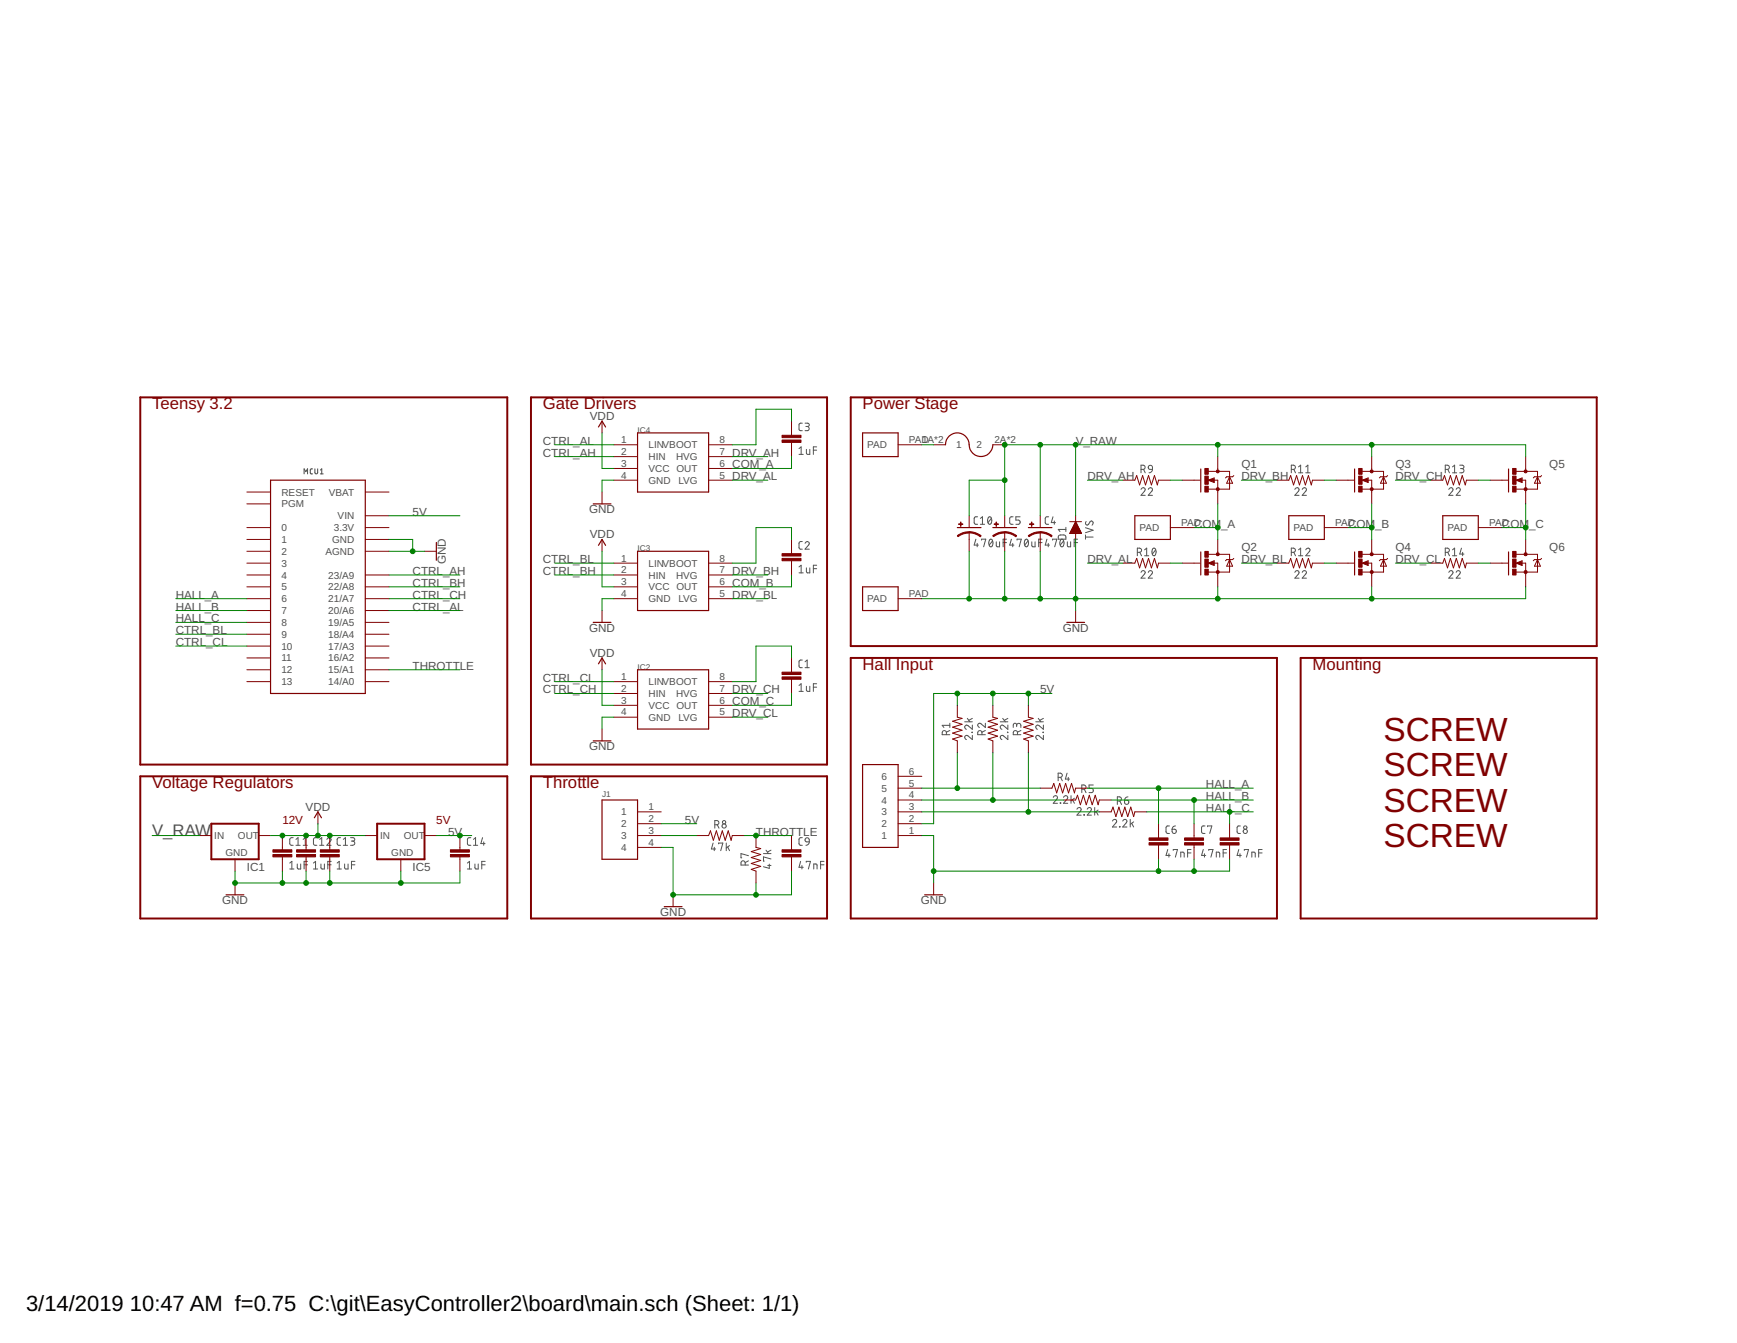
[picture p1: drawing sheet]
<svg xmlns="http://www.w3.org/2000/svg" width="279mm" height="216mm" viewBox="0 0 279 216" stroke-linecap="round" stroke-linejoin="round" font-family="sans-serif">
<g fill="none" stroke="#505050" stroke-width=".16">
<path d="M128.5 72.1l.4-.3v1.2M128.5 73h.7M129.1 68l-.4 .1-.2 .2 .1 .9h.5M129.5 68l.5 .1 .2 .1-.2 .3-.4 .1M129.7 72.2v.7l.2 .1h.4v-.8M129.8 68.6l.4 .2a.33 .33 0 0 1-.4 .4h-.3M130.8 72.4h.6M131.4 71.8h-.6v1.2M183.5 78.7a.33 .33 0 0 1 .5-.3 .33 .33 0 0 1 .1 .6l-.6 .6h.7M183.5 75.5h.4a.34 .34 0 0 0 .3-.4 .34 .34 0 0 0-.3-.3h-.4v1.2M183.9 75.5l.3 .5M184.7 78.7a.33 .33 0 0 1 .5-.3 .33 .33 0 0 1 .1 .6l-.6 .6h.7"/>
<path d="M184.7 75l.3-.2a.34 .34 0 0 1 .4 .3v.4l-.5-.1-.2-.1zM185.4 75.5l-.1 .3-.5 .2M207.7 75.5h.3a.34 .34 0 0 0 .4-.4 .34 .34 0 0 0-.4-.3h-.3v1.2M208.1 75.5l.3 .5M208.3 78.7a.34 .34 0 0 1 .5-.3 .34 .34 0 0 1 .1 .6l-.6 .6h.7M208.9 75.1l.3-.3v1.2M208.9 76h.6M209.5 78.7a.33 .33 0 0 1 .4-.3 .33 .33 0 0 1 .1 .6l-.5 .6h.6M210 76h.7M210 75.1l.4-.3v1.2M232.5 75.5h.3a.34 .34 0 0 0 .3-.4 .34 .34 0 0 0-.3-.3h-.3v1.2M232.9 75.5l.3 .5"/>
<path d="M233 78.7a.33 .33 0 0 1 .5-.3 .33 .33 0 0 1 .1 .6l-.6 .6h.7M233.6 76h.7M233.6 75.1l.4-.3v1.2M234.2 78.7a.33 .33 0 0 1 .5-.3 .33 .33 0 0 1 .1 .6l-.6 .6h.7M234.8 74.8h.4l.3 .2-.2 .3h-.4M235.1 75.3a.34 .34 0 0 1 .4 .4 .34 .34 0 0 1-.4 .3h-.3M128.5 91.1l.4-.2v1.2M128.5 92.1h.7M129.1 87.1h-.4l-.2 .2 .1 .9 .5 .1M129.5 87.3a.33 .33 0 0 1 .5-.2 .33 .33 0 0 1 .1 .5l-.6 .7h.7M129.7 91.3v.6l.2 .2h.4v-.8M130.8 91.4h.6"/>
<path d="M131.4 90.9h-.6v1.2M157 86.7l-.3 .9h.7M157.2 87.4v.5M157.2 83.1h-.4l-.1 .2v.8l.2 .2h.3M157.7 84.3h.7M157.7 83.3l.3-.2v1.2M157.9 86.8v-.1h.7l-.4 1.2M159 83.1h.2a.71 .71 0 0 1 0 1.2 .76 .76 0 0 1-.2-1.2zM159.2 86.8l.2-.1a.73 .73 0 0 1 0 1.2 .76 .76 0 0 1-.2-1.1zM159.5 83.3l-.6 .7M159.7 87l-.6 .6M160.3 87.1v.7l.1 .1h.4v-.8"/>
<path d="M161.4 87.2h.5M161.9 86.7h-.5v1.2M162.7 86.7l-.3 .9h.7M162.9 87.4v.5M163 83.1h-.4l-.2 .2v.8l.2 .2h.4M163.6 86.8v-.1h.7l-.4 1.2M164.1 83.1h-.7v.5h.4a.34 .34 0 0 1 .3 .3 .34 .34 0 0 1-.3 .4h-.4M164.9 86.8l.2-.1a.73 .73 0 0 1 0 1.2 .76 .76 0 0 1-.2-1.1zM165.4 87l-.6 .6M166 87.1v.7l.2 .1h.3v-.8M167.1 87.2h.5M167.6 86.7h-.5v1.2"/>
<path d="M168.4 86.7l-.3 .9h.7M168.6 87.4v.5M168.7 83.1h-.4l-.2 .2v.8l.2 .2h.4M169.3 86.8v-.1h.7l-.3 1.2M169.4 83.1l-.3 .9h.7M169.6 83.8v.5M170.3 86.1l.9-.1 .2 .2v.5h-1.2zM170.6 86.8l.2-.1a.73 .73 0 0 1 0 1.2 .76 .76 0 0 1-.2-1.1zM171.1 87l-.6 .6M171.4 84.8v.6M171.4 85.1h-1.2l.3 .3M171.7 87.1v.7l.2 .1h.3v-.8"/>
<path d="M172.8 87.2h.5M173.3 86.7h-.5v1.2M174.6 86.3h1.2M174.6 86v.7M174.6 84.8l1.2 .4-1.2 .4M174.7 83.8l-.1 .4 .3 .2 .4-.5a.3 .3 0 0 1 .5 0 .3 .3 0 0 1-.1 .4v.1M182.9 88.8h.4a.34 .34 0 0 0 .3-.3 .34 .34 0 0 0-.3-.4h-.4v1.2M183.3 88.8l.3 .5M183.5 92a.33 .33 0 0 1 .5-.3 .33 .33 0 0 1 .1 .6l-.6 .6h.7M184.1 88.4l.3-.3v1.2M184.1 89.3h.7M184.7 92a.33 .33 0 0 1 .5-.3 .33 .33 0 0 1 .1 .6l-.6 .6h.7"/>
<path d="M185.4 88.2l.2-.1a.73 .73 0 0 1 0 1.2 .78 .78 0 0 1-.2-1.1zM185.9 88.4l-.5 .7M207.7 88.8h.3a.34 .34 0 0 0 .4-.3 .34 .34 0 0 0-.4-.4h-.3v1.2M208.1 88.8l.3 .5M208.3 92a.34 .34 0 0 1 .4-.3 .34 .34 0 0 1 .2 .6l-.6 .6h.7M208.9 89.3h.6M208.9 88.4l.3-.3v1.2M209.5 92a.33 .33 0 0 1 .4-.3 .33 .33 0 0 1 .1 .6l-.5 .6h.6M210 88.4a.33 .33 0 0 1 .5-.3 .33 .33 0 0 1 .1 .6l-.6 .6h.7M232.5 88.8h.3a.34 .34 0 0 0 .3-.3 .34 .34 0 0 0-.3-.4h-.3v1.2M232.9 88.8l.3 .5M233 92a.33 .33 0 0 1 .5-.3 .33 .33 0 0 1 .1 .6l-.6 .6h.7"/>
<path d="M233.6 89.3h.7M233.6 88.4l.4-.3v1.2M234.2 92a.33 .33 0 0 1 .5-.3 .33 .33 0 0 1 .1 .6l-.6 .6h.7M235.1 88.1l-.3 1h.7M235.3 88.8v.5M128.5 110.2l.4-.3v1.2M128.5 111.1h.7M129.1 106.1l-.4 .1-.2 .2 .1 .9h.5M129.5 107.3h.7M129.5 106.4l.3-.3v1.2M129.7 110.3v.6l.2 .2h.4v-.8M130.8 110.5h.6"/>
<path d="M131.4 109.9h-.6v1.2M152.2 118.1v-.3a.34 .34 0 0 0-.3-.4 .34 .34 0 0 0-.3 .4v.3h1.2M152.8 117.4l-.6 .3M152.8 116.6h-1.2l.2 .3M152.8 116.3v.6M155.2 116h1.2M155.6 115.5l.4 .5M156.3 117.7l.1 .1zM156.4 118.2v.7l-.7-.6a.33 .33 0 0 0-.5 .1 .33 .33 0 0 0 .2 .5M156.4 116.6v.6l-.7-.5a.33 .33 0 0 0-.5 .1 .33 .33 0 0 0 .2 .4M156.4 115.5l-.6 .3M157.9 118.1v-.3a.34 .34 0 0 0-.3-.4 .34 .34 0 0 0-.3 .4v.3h1.2"/>
<path d="M158.5 116.3v.6l-.7-.5a.33 .33 0 0 0-.5 .1 .33 .33 0 0 0 .2 .4M158.5 117.4l-.6 .3M160.9 116h1.2M161.3 115.5l.4 .5M162.1 117.7v.1zM162.1 118.2v.7l-.7-.6a.33 .33 0 0 0-.5 .1 .33 .33 0 0 0 .3 .5M162.1 116.6v.6l-.7-.5a.33 .33 0 0 0-.5 .1 .33 .33 0 0 0 .3 .4M162.1 115.5l-.6 .3M163.5 116.6a.34 .34 0 0 1 .4-.3 .34 .34 0 0 1 .3 .3v.3M163.5 116.8v-.4l-.3-.1-.2 .2v.4M163.7 118.1v-.3a.34 .34 0 0 0-.4-.4 .34 .34 0 0 0-.3 .4v.3h1.2M164.2 117.4l-.5 .3"/>
<path d="M166.6 116h1.2M167 115.5l.4 .5M167.8 117.7v.1zM167.8 118.2v.7l-.6-.6a.34 .34 0 0 0-.6 .1 .34 .34 0 0 0 .3 .5M167.8 116.6v.6l-.6-.5a.33 .33 0 0 0-.6 .1 .33 .33 0 0 0 .3 .4M167.8 115.5l-.5 .3M46.6 138.7l.3-.2v1.2M46.6 139.7h.7M47.2 134.7h-.4l-.2 .2v.8l.2 .2h.4M47.6 135.9h.7M47.6 134.9l.3-.2v1.2M47.8 138.9v.7l.2 .1h.4v-.8"/>
<path d="M48.8 135.9h.6M48.8 134.9l.3-.2v1.2M48.9 139h.6M49.5 138.5h-.6v1.2M50.4 139.7h.7M50.4 138.7l.4-.2v1.2M51 134.7h-.4l-.2 .2v.8l.2 .2h.4M51.4 135.9h.7M51.4 134.9l.4-.2v1.2M51.6 138.9v.7l.2 .1h.4v-.8M52.6 134.9a.33 .33 0 0 1 .4-.2 .33 .33 0 0 1 .1 .5l-.5 .7h.7M52.7 139h.6"/>
<path d="M53.3 138.5h-.6v1.2M54.2 139.7h.7M54.2 138.7l.4-.2v1.2M54.8 134.7h-.4l-.2 .2 .1 .8 .1 .2h.4M55.2 135.9h.7M55.2 134.9l.4-.2v1.2M55.4 138.9l.1 .7 .1 .1h.4v-.8M56.4 134.7h.4l.3 .2-.2 .3h-.4M56.5 139h.6M56.7 135.2a.34 .34 0 0 1 .4 .4 .34 .34 0 0 1-.4 .3h-.3M57.1 138.5h-.6v1.2M75.2 139.7h.7"/>
<path d="M75.2 138.7l.3-.2v1.2M75.7 134.7h-.4l-.1 .2v.8l.2 .2h.3M76.2 135.9h.6M76.2 134.9l.3-.2v1.2M76.4 138.9v.7l.2 .1h.3v-.8M77.5 139h.5M77.6 134.7l-.3 .9h.7M77.8 135.3v.6M78 138.5h-.5v1.2M114.7 135.5l-.3 1h.7M114.9 136.2v.6M115 132.6h.3a.34 .34 0 0 0 .3-.4 .34 .34 0 0 0-.3-.3h-.3v1.2"/>
<path d="M115.4 132.6l.3 .5M115.6 135.7v-.2h.7l-.4 1.3M116.8 135.5v1.3M117.1 136.2l.2 .6M117.3 135.9l-.5 .4M119.9 139.1v-.4a.34 .34 0 0 0-.4-.3 .34 .34 0 0 0-.3 .3v.4h1.2M120.4 137.6l-1.2-.4v.7h.1M120.4 138.4l-.5 .3M122.8 137.2h1.2M123.2 136.7l.4 .5M123.5 139.1h.5M123.7 138.9v.7l-.9-.3"/>
<path d="M124 138.1l-1.2-.3v.6h.1M124 136.7l-.6 .3M128.8 138.5l-.3 .9h.7M129 139.1v.6M129.1 134.7h-.4l-.2 .2 .1 .9 .5 .1M129.6 134.7a.34 .34 0 0 1 .6 .3v.3h-.5l-.2-.2zM129.7 138.6v-.1h.7l-.4 1.2M130.2 135.3l-.1 .4-.5 .2M130.9 139.7v-.8l.5 .1v.7M132 139h.5M132.5 138.5h-.5v1.2M169.4 128.2a.33 .33 0 0 1 .5-.3 .33 .33 0 0 1 .1 .6l-.6 .6h.7"/>
<path d="M170.2 125l.5-.1a.34 .34 0 0 0 .2-.3 .34 .34 0 0 0-.4-.3h-.3v1.2M170.5 129.1h.1zM170.6 125l.3 .5M171.1 128.2a.33 .33 0 0 1 .4-.3 .33 .33 0 0 1 .1 .6l-.5 .6h.6M171.6 124.3l-.2 .9h.6M171.8 125v.5M172.3 127.9v1.2M172.5 128.6l.3 .5M172.8 128.3l-.5 .4M173.2 130.1a.33 .33 0 0 1 .5-.3 .33 .33 0 0 1 .1 .6l-.6 .6h.7M174 126.9h.5a.34 .34 0 0 0 .2-.4 .34 .34 0 0 0-.4-.3h-.3v1.2M174.3 131h.1z"/>
<path d="M174.4 126.9l.3 .5M174.9 130.1a.33 .33 0 0 1 .5-.3 .33 .33 0 0 1 .1 .6l-.6 .6h.7M175.9 126.2h-.7v.5h.4a.34 .34 0 0 1 .3 .4 .34 .34 0 0 1-.3 .3h-.4M176.1 129.8v1.2M176.3 130.5l.3 .5M176.6 130.2l-.5 .4M178.9 132a.33 .33 0 0 1 .5-.3 .33 .33 0 0 1 .1 .6l-.6 .6h.7M179.7 128.8h.4a.34 .34 0 0 0 .3-.4 .34 .34 0 0 0-.3-.3h-.4v1.2M180.1 132.9h.1M180.1 128.8l.3 .5M180.6 132a.33 .33 0 0 1 .5-.3 .33 .33 0 0 1 .1 .6l-.6 .6h.7M180.9 128.7h.4a.34 .34 0 0 1 .3 .3 .34 .34 0 0 1-.4 .3 .34 .34 0 0 1-.3-.3z"/>
<path d="M181.4 128.1l-.3 .1-.2 .5M181.8 131.7v1.2M182 132.4l.4 .5M182.4 132.1l-.6 .4M187.8 136.6l-.2 .9h.6M188 137.2v.6M188.1 132.8h-.4l-.1 .2v.8l.1 .2h.4M188.5 133.3h.4a.34 .34 0 0 1 .3 .4 .34 .34 0 0 1-.3 .3 .34 .34 0 0 1-.4-.4zM188.7 136.7v-.1h.7l-.3 1.2M189.1 132.8l-.3 .1-.3 .4M189.9 137.8v-.8l.5 .1 .1 .7M191 137.1h.6"/>
<path d="M191.6 136.6h-.6v1.2M193.5 136.6l-.2 .9h.7M193.7 137.2v.6M193.8 132.8h-.4l-.1 .2v.8l.1 .2h.4M194.2 132.9v-.1h.7l-.3 1.2M194.4 136.7v-.1h.7l-.3 1.2M195.6 137.8v-.8l.6 .1v.7M196.7 137.1h.6M197.3 136.6h-.6v1.2M199.3 136.6l-.3 .9h.7M199.5 137.2v.6M199.5 132.8h-.4l-.1 .2v.8l.2 .2h.3"/>
<path d="M200.2 136.7v-.1h.6l-.3 1.2M201.4 137.8v-.8l.5 .1v.7M202.5 137.1h.5M203 136.6h-.5v1.2"/>
<circle cx="116.5" cy="132.2" r=".27"/>
<circle cx="116.5" cy="132.8" r=".34"/>
<circle cx="200.3" cy="133.7" r=".34"/>
<circle cx="200.3" cy="133" r=".27"/>
</g>
<path d="M48.9 76.2v-.8l.3 .4 .3-.4v.8M50.3 75.4h-.3l-.1 .2v.5l.4 .1M50.7 75.4v.5a.22 .22 0 0 0 .2 .3 .22 .22 0 0 0 .2-.3v-.5M51.5 76.2h.5M51.5 75.6l.3-.2v.8" fill="none" stroke="#505050" stroke-width=".17"/>
<path d="M22.6 63.9h59v59h-59zM85.4 63.9h47.6v59h-47.6zM136.8 63.9h120v40h-120zM136.8 105.8h68.6v41.9h-68.6zM209.2 105.8h47.6v41.9h-47.6zM22.6 124.8h59v22.9h-59zM34 132.4h7.6v5.7h-7.6zM60.7 132.4h7.6v5.7h-7.6zM85.4 124.8h47.6v22.9h-47.6z" fill="none" stroke="#800000" stroke-width=".32"/>
<g fill="none" stroke="#800000" stroke-width=".16">
<path d="M39.7 79.1h3.8M58.8 79.1h3.8M96.8 67.7v1.9M96.8 79.1v1.9M98.7 71.5h3.9M98.7 73.4h3.9M98.7 75.3h3.9M98.7 77.2h3.9M114 71.5h3.8M114 73.4h3.8M114 75.3h3.8M114 77.2h3.8"/>
<path d="M127.3 67.7v2.3M127.3 71.1v2.3M144.5 71.5h3.8M150.2 71.5h1.9M159.7 71.5h1.9M180.6 77.2h1.9l.3-.7 .5 1.5 .5-1.5 .5 1.5 .4-1.5 .5 1.5 .5-1.5 .5 1.5 .2-.8h1.9M190.2 77.2h2.8M194.4 77.2l.9-.4v.8zM194.4 75.8h3.4v2.8h-3.4M195.2 77.2h.7v3.8M195.9 73.4v2.4M197.8 76.6l.5 1.1h-1z"/>
<path d="M198.5 76.5l-.2 .1h-1l-.2 .2M205.4 77.2h1.9l.3-.7 .5 1.5 .5-1.5 .4 1.5 .5-1.5 .5 1.5 .5-1.5 .4 1.5 .2-.8h1.9M214.9 77.2h2.9M219.1 77.2l1-.4v.8zM219.1 75.8h3.4v2.8h-3.4M220 77.2h.6v3.8M220.6 73.4v2.4M222.5 76.6l.5 1.1h-.9zM223.2 76.5l-.2 .1h-.9l-.2 .2M230.2 77.2h1.9l.2-.7 .5 1.5 .5-1.5 .5 1.5 .5-1.5 .4 1.5 .5-1.5 .5 1.5 .2-.8h1.9M239.7 77.2h2.8M243.9 77.2l.9-.4v.8z"/>
<path d="M243.9 75.8h3.4v2.8h-3.4M244.7 77.2h.7v3.8M245.4 73.4v2.4M247.3 76.6l.5 1.1h-1zM248 76.5l-.2 .1h-1l-.2 .2M39.7 90.5h3.8M39.7 92.4h3.8M39.7 94.3h3.8M39.7 96.2h3.8M39.7 84.8h3.8M39.7 98.1h3.8M39.7 88.6h3.8"/>
<path d="M39.7 86.7h3.8M39.7 81h3.8M58.8 92.4h3.8M58.8 94.3h3.8M58.8 96.2h3.8M58.8 84.8h3.8M58.8 98.1h3.8M58.8 88.6h3.8M58.8 86.7h3.8M58.8 82.9h3.8M68.3 88.6h1.9M96.8 86.7v1.9"/>
<path d="M96.8 98.1v2M98.7 90.5h3.9M98.7 92.4h3.9M98.7 94.3h3.9M98.7 96.2h3.9M114 90.5h3.8M114 92.4h3.8M114 94.3h3.8M114 96.2h3.8M127.3 86.7v2.3M127.3 90.1v2.3M144.5 96.2h3.8"/>
<path d="M155.9 82.9v1.9M155.9 85.6v3M161.6 82.9v1.9M161.6 85.6v3M167.3 82.9v1.9M167.3 85.6v3M172.1 83.9h1.9M172.1 85.7h1.8M172.1 85.6h1.8M172.2 85.5h1.7M172.2 85.4h1.6M172.3 85.4h1.5"/>
<path d="M172.3 85.3h1.4M172.4 85.2h1.3M172.4 85.1h1.3M172.4 85h1.2M172.5 85h1.1M172.5 84.9h1M172.6 84.8h.9M172.6 84.7h.8M172.7 84.6h.7M172.7 84.5h.7M172.7 84.5h.6M172.8 84.4h.5"/>
<path d="M172.8 84.3h.4M172.8 84.2h.4M172.9 84.1h.3M172.9 84.1h.2M173 84h.1M173 82.9v1M173 85.8v.9M173 98.1v2M173 83.9l1 1.9h-1.9zM173 83.9h.1M180.6 90.5h1.9l.3-.7 .5 1.5 .5-1.5 .5 1.5 .4-1.5 .5 1.5 .5-1.5 .5 1.5 .2-.8h1.9M188.3 84.8h3.8"/>
<path d="M190.2 90.5h2.8M194.4 90.5l.9-.4v.8zM194.4 89.1h3.4v2.9h-3.4M195.2 90.5h.7v3.8M195.9 86.7v2.4M197.8 90l.5 1h-1zM198.5 89.8l-.2 .2h-1l-.2 .1M205.4 90.5h1.9l.3-.7 .5 1.5 .5-1.5 .4 1.5 .5-1.5 .5 1.5 .5-1.5 .4 1.5 .2-.8h1.9M213 84.8h3.8M214.9 90.5h2.9M219.1 90.5l1-.4v.8zM219.1 89.1h3.4v2.9h-3.4"/>
<path d="M220 90.5h.6v3.8M220.6 86.7v2.4M222.5 90l.5 1h-.9zM223.2 89.8l-.2 .2h-.9l-.2 .1M230.2 90.5h1.9l.2-.7 .5 1.5 .5-1.5 .5 1.5 .5-1.5 .4 1.5 .5-1.5 .5 1.5 .2-.8h1.9M237.8 84.8h3.8M239.7 90.5h2.8M243.9 90.5l.9-.4v.8zM243.9 89.1h3.4v2.9h-3.4M244.7 90.5h.7v3.8M245.4 86.7v2.4M247.3 90l.5 1h-1z"/>
<path d="M248 89.8l-.2 .2h-1l-.2 .1M39.7 109.6h3.8M39.7 107.7h3.8M39.7 105.8h3.8M39.7 103.9h3.8M39.7 102h3.8M39.7 100.1h3.8M58.8 109.6h3.8M58.8 107.7h3.8M58.8 105.8h3.8M58.8 103.9h3.8M58.8 102h3.8"/>
<path d="M58.8 100.1h3.8M96.8 105.8v1.9M96.8 117.2v1.9M98.7 109.6h3.9M98.7 111.5h3.9M98.7 113.4h3.9M98.7 115.3h3.9M114 109.6h3.8M114 111.5h3.8M114 113.4h3.8M114 115.3h3.8M127.3 105.8v2.3"/>
<path d="M127.3 109.2v2.3M154 113.4v1.9l.7 .2-1.5 .5 1.5 .4-1.5 .5 1.5 .5-1.5 .5 1.5 .4-1.5 .5 .8 .3v1.9M159.7 113.4v1.9l.8 .2-1.6 .5 1.6 .4-1.6 .5 1.6 .5-1.6 .5 1.6 .4-1.6 .5 .8 .3v1.9M165.4 113.4v1.9l.8 .2-1.5 .5 1.5 .4-1.5 .5 1.5 .5-1.5 .5 1.5 .4-1.5 .5 .7 .3v1.9M32.1 134.3h1.9M37.8 138.1v1.9M41.6 134.3h1.9M45.4 134.3v2.3M45.4 137.8v2.2M49.2 134.3v2.3M49.2 137.8v2.2M51.1 130.5v1.9"/>
<path d="M53 134.3v2.3M53 137.8v2.2M58.8 134.3h1.9M64.5 138.1v1.9M68.3 134.3h1.9M74 134.3v2.3M74 137.8v2.2M102.6 130.5h3.8M102.6 134.3h3.8M102.6 132.4h3.8M102.6 136.2h3.8M112.1 134.3h1.9l.3-.7 .4 1.5 .5-1.5 .5 1.5 .5-1.5 .4 1.5 .5-1.5 .5 1.5 .2-.8h1.9"/>
<path d="M121.6 134.3v1.9l.8 .2-1.6 .5 1.6 .5-1.6 .5 1.6 .4-1.6 .5 1.6 .5-1.6 .5 .8 .2v1.9M127.3 134.3v2.3M127.3 137.8v2.2M144.5 126.7h3.8M144.5 128.6h3.8M144.5 130.5h3.8M144.5 134.3h3.8M144.5 132.4h3.8M144.5 124.8h3.8M167.3 126.7h1.9l.3-.8 .5 1.6 .5-1.6 .4 1.6 .5-1.6 .5 1.6 .5-1.6 .4 1.6 .2-.8h1.9M171.1 128.6h1.9l.3-.8 .5 1.6 .5-1.6 .4 1.6 .5-1.6 .5 1.6 .5-1.6 .4 1.6 .2-.8h1.9M176.8 130.5h1.9l.3-.7 .5 1.5 .5-1.5 .4 1.5 .5-1.5 .5 1.5 .5-1.5 .5 1.5 .1-.8h1.9"/>
<path d="M186.4 132.4v2.3M186.4 135.8v2.3M192.1 132.4v2.3M192.1 135.8v2.3M197.8 132.4v2.3M197.8 135.8v2.3M37.8 141.9v1.9M108.3 143.8v2M150.2 141.9v1.9"/>
</g>
<g fill="none" stroke="#800000" stroke-width=".19">
<path d="M43.5 77.2h15.3v34.3h-15.3zM96.3 68.6l.5-.9 .6 .9M102.6 69.6h11.4v9.5h-11.4zM138.7 69.6h5.8v3.8h-5.8zM152.1 71.5a1.94 1.94 0 0 1 2.1-1.9 1.94 1.94 0 0 1 1.7 2.3 1.9 1.9 0 0 0 2.1 1.5 1.9 1.9 0 0 0 1.7-1.9M193.1 75.4v3.7M217.9 75.4v3.7M242.7 75.4v3.7M70.2 87.2v2.9M95.4 81h2.9M96.3 87.7l.5-1 .6 1M102.6 88.6h11.4v9.5h-11.4z"/>
<path d="M138.7 94.3h5.8v3.8h-5.8zM154 84.8h3.8M159.7 84.8h3.8M165.4 84.8h3.8M182.5 82.9h5.8v3.8h-5.8zM193.1 88.7v3.7M207.3 82.9h5.7v3.8h-5.7zM217.9 88.7v3.7M232.1 82.9h5.7v3.8h-5.7zM242.7 88.7v3.7M95.4 119.1h2.9M95.4 100.1h2.9"/>
<path d="M96.3 106.7l.5-.9 .6 .9M102.6 107.7h11.4v9.5h-11.4zM171.6 100.1h2.9M50.6 131.5l.5-1 .6 1M96.8 128.6h5.8v9.5h-5.8zM138.7 122.9h5.8v13.3h-5.8zM36.4 143.8h2.8M106.8 145.8h2.9M148.7 143.8h2.9"/>
</g>
<g fill="#800000" stroke="#800000" stroke-width=".16">
<path d="M125.8 108.8h3v.4h-3z"/>
<path d="M125.8 108.1h3v.3h-3z"/>
<path d="M125.8 89.8h3v.3h-3z"/>
<path d="M125.8 89h3v.4h-3z"/>
<path d="M125.8 70.7h3v.4h-3z"/>
<path d="M125.8 70h3v.4h-3z"/>
<path d="M193.8 78.2h.6v.9h-.6z"/>
<path d="M193.8 75.3h.6v.9h-.6z"/>
<path d="M193.8 76.5h.6v1.4h-.6z"/>
<path d="M193.8 91.5h.6v.9h-.6z"/>
<path d="M193.8 88.6h.6v1h-.6z"/>
<path d="M193.8 89.9h.6v1.3h-.6z"/>
<path d="M218.5 78.2h.6v.9h-.6z"/>
<path d="M218.5 75.3h.6v.9h-.6z"/>
<path d="M218.5 76.5h.6v1.4h-.6z"/>
<path d="M218.5 91.5h.6v.9h-.6z"/>
<path d="M218.5 88.6h.6v1h-.6z"/>
<path d="M218.5 89.9h.6v1.3h-.6z"/>
<path d="M243.3 78.2h.6v.9h-.6z"/>
<path d="M243.3 75.3h.6v.9h-.6z"/>
<path d="M243.3 76.5h.6v1.4h-.6z"/>
<path d="M243.3 91.5h.6v.9h-.6z"/>
<path d="M243.3 88.6h.6v1h-.6z"/>
<path d="M243.3 89.9h.6v1.3h-.6z"/>
<path d="M165.6 84.2h.7v.1h-.7z"/>
<path d="M165.9 83.9h.1v.7h-.1z"/>
<path d="M159.9 84.2h.7v.1h-.7z"/>
<path d="M160.2 83.9h.1v.7h-.1z"/>
<path d="M184.8 135.5h3.1v.3h-3.1z"/>
<path d="M184.8 134.7h3.1v.4h-3.1z"/>
<path d="M190.5 135.5h3.1v.3h-3.1z"/>
<path d="M190.5 134.7h3.1v.4h-3.1z"/>
<path d="M196.3 135.5h3v.3h-3z"/>
<path d="M196.3 134.7h3v.4h-3z"/>
<path d="M125.8 137.4h3v.4h-3z"/>
<path d="M125.8 136.6h3v.4h-3z"/>
<path d="M154.2 84.2h.7v.1h-.7z"/>
<path d="M154.5 83.9h.1v.7h-.1z"/>
<path d="M43.9 137.4h3v.4h-3z"/>
<path d="M43.9 136.6h3v.4h-3z"/>
<path d="M47.7 137.4h3.1v.4h-3.1z"/>
<path d="M47.7 136.6h3.1v.4h-3.1z"/>
<path d="M51.5 137.4h3.1v.4h-3.1z"/>
<path d="M51.5 136.6h3.1v.4h-3.1z"/>
<path d="M72.5 137.4h3v.4h-3z"/>
<path d="M72.5 136.6h3v.4h-3z"/>
</g>
<g fill="#800000" stroke="#800000" stroke-width=".16">
<path d="M195.7 91.8h.3l.1 .2-.1 .1h-.3z" fill-rule="evenodd"/>
<path d="M195.7 88.9h.3l.1 .2-.1 .2h-.3z" fill-rule="evenodd"/>
<path d="M220.5 91.8h.3l.1 .2-.1 .1h-.3l-.1-.1z" fill-rule="evenodd"/>
<path d="M220.5 88.9h.3l.1 .2-.1 .2h-.3l-.1-.2z" fill-rule="evenodd"/>
<path d="M245.2 78.5l.2-.1 .2 .1v.3l-.2 .1-.2-.1z" fill-rule="evenodd"/>
<path d="M245.2 75.6l.2-.1 .2 .1v.3l-.2 .1-.2-.1z" fill-rule="evenodd"/>
<path d="M245.2 91.8h.4v.3h-.4z" fill-rule="evenodd"/>
<path d="M245.2 88.9h.4v.4h-.4z" fill-rule="evenodd"/>
<path d="M167.3 85.5h.6l.8 .3 .5 .3-.1 .2a2.97 2.97 0 0 0-1.8-.6z" fill-rule="evenodd"/>
<path d="M165.4 86.1l1.3-.6h.6v.2a2.93 2.93 0 0 0-1.8 .6z" fill-rule="evenodd"/>
<path d="M161.6 85.5h.6l.8 .3 .5 .3-.1 .2a2.97 2.97 0 0 0-1.8-.6z" fill-rule="evenodd"/>
<path d="M159.7 86.1l1.3-.6h.6v.2a2.93 2.93 0 0 0-1.8 .6z" fill-rule="evenodd"/>
<path d="M155.9 85.5h.6l.8 .3 .5 .3-.1 .2a2.97 2.97 0 0 0-1.8-.6z" fill-rule="evenodd"/>
<path d="M154 86.1l1.3-.6h.6v.2a2.93 2.93 0 0 0-1.8 .6z" fill-rule="evenodd"/>
<circle cx="195.9" cy="78.6" r=".24"/>
<circle cx="195.9" cy="75.8" r=".24"/>
<circle cx="220.6" cy="78.6" r=".25"/>
<circle cx="220.6" cy="75.8" r=".25"/>
</g>
<path d="M195.2 77l-.7 .2 .7 .2v-.2h-.2M220 77l-.7 .2 .7 .2v-.2h-.2M244.7 77l-.6 .2 .6 .2v-.2h-.2M195.2 90.3l-.7 .2 .7 .2v-.2h-.2M220 90.3l-.7 .2 .7 .2v-.2h-.2M244.7 90.3l-.6 .2 .6 .2v-.2h-.2" fill="none" stroke="#800000" stroke-width=".23"/>
<g fill="none" stroke="#008000" stroke-width=".16">
<path d="M89.2 73.4h9.5M89.2 71.5h9.5M96.8 69.6v5.7h1.9M98.7 77.2h-1.9v1.9M117.8 73.4h5.7M117.8 77.2h5.7M127.3 67.7v-1.9h-5.7v5.7h-3.8M127.3 73.4v1.9h-9.5M148.3 71.5h1.9M161.6 77.2h-5.7v5.7M167.3 71.5v11.4M173 71.5v11.4"/>
<path d="M174.9 77.2h5.7M188.3 77.2h1.9M195.9 71.5v1.9M199.7 77.2h5.7M213 77.2h1.9M220.6 71.5v1.9M224.5 77.2h5.7M237.8 77.2h1.9M245.4 73.4v-1.9h-83.8v11.4M28.3 96.2h11.4M28.3 98.1h11.4M62.6 92.4h11.4"/>
<path d="M62.6 94.3h11.4M62.6 96.2h11.4M62.6 98.1h11.4M62.6 86.7h3.8v1.9M62.6 88.6h5.7M62.6 82.9h11.4M89.2 92.4h9.5M89.2 90.5h9.5M96.8 88.6v5.7h1.9M98.7 96.2h-1.9v1.9M117.8 92.4h5.7M117.8 96.2h5.7"/>
<path d="M127.3 92.4v1.9h-9.5M127.3 86.7v-1.9h-5.7v5.7h-3.8M155.9 88.6v7.6M161.6 88.6v7.6M167.3 88.6v7.6M173 86.7v11.4M174.9 90.5h5.7M188.3 90.5h1.9M192.1 84.8h3.8M195.9 81v5.7M195.9 94.3v1.9M199.7 90.5h5.7"/>
<path d="M213 90.5h1.9M216.8 84.8h3.8M220.6 81v5.7M220.6 94.3v1.9M224.5 90.5h5.7M237.8 90.5h1.9M241.6 84.8h3.8M245.4 94.3v1.9h-97.1M245.4 81v5.7M28.3 103.9h11.4M28.3 102h11.4M28.3 100.1h11.4"/>
<path d="M62.6 107.7h11.4M89.2 111.5h9.5M89.2 109.6h9.5M96.8 107.7v5.7h1.9M98.7 115.3h-1.9v1.9M117.8 111.5h5.7M117.8 115.3h5.7M127.3 105.8v-1.9h-5.7v5.7h-3.8M127.3 111.5v1.9h-9.5M154 111.5v1.9M159.7 111.5v1.9M165.4 111.5v1.9"/>
<path d="M169.2 111.5h-19v20.9h-1.9M24.5 134.3h7.6M43.5 134.3h15.3M51.1 132.4v1.9M70.2 134.3h5.7M106.4 134.3h5.7M106.4 136.2h1.9v7.6h19v-3.8M106.4 132.4h5.7M119.7 134.3h7.6M148.3 134.3h1.9v7.6M148.3 130.5h28.5M148.3 128.6h22.8"/>
<path d="M148.3 126.7h19M154 121v5.7M159.7 121v7.6M165.4 121v9.5M174.9 126.7h26.7M178.7 128.6h22.9M184.4 130.5h17.2M186.4 126.7v5.7M186.4 138.1v1.9M192.1 128.6v3.8M192.1 138.1v1.9M197.8 138.1v1.9h-47.6"/>
<path d="M197.8 130.5v1.9M37.8 140v1.9h36.2v-1.9M45.4 140v1.9M49.2 140v1.9M53 140v1.9M64.5 140v1.9M121.6 141.9v1.9"/>
</g>
<g fill="#008000" stroke="#008000" stroke-width=".16">
<circle cx="173" cy="96.2" r=".38"/>
<circle cx="195.9" cy="96.2" r=".38"/>
<circle cx="220.6" cy="96.2" r=".38"/>
<circle cx="161.6" cy="96.2" r=".38"/>
<circle cx="167.3" cy="96.2" r=".38"/>
<circle cx="155.9" cy="96.2" r=".38"/>
<circle cx="192.1" cy="140" r=".38"/>
<circle cx="186.4" cy="140" r=".38"/>
<circle cx="150.2" cy="140" r=".38"/>
<circle cx="108.3" cy="143.8" r=".38"/>
<circle cx="121.6" cy="143.8" r=".38"/>
<circle cx="37.8" cy="141.9" r=".38"/>
<circle cx="45.4" cy="141.9" r=".38"/>
<circle cx="49.2" cy="141.9" r=".38"/>
<circle cx="53" cy="141.9" r=".38"/>
<circle cx="64.5" cy="141.9" r=".38"/>
<circle cx="66.4" cy="88.6" r=".38"/>
<circle cx="45.4" cy="134.3" r=".38"/>
<circle cx="49.2" cy="134.3" r=".38"/>
<circle cx="51.1" cy="134.3" r=".38"/>
<circle cx="53" cy="134.3" r=".38"/>
<circle cx="245.4" cy="84.8" r=".38"/>
<circle cx="220.6" cy="84.8" r=".38"/>
<circle cx="195.9" cy="84.8" r=".38"/>
<circle cx="195.9" cy="71.5" r=".38"/>
<circle cx="220.6" cy="71.5" r=".38"/>
<circle cx="173" cy="71.5" r=".38"/>
<circle cx="167.3" cy="71.5" r=".38"/>
<circle cx="161.6" cy="71.5" r=".38"/>
<circle cx="161.6" cy="77.2" r=".38"/>
<circle cx="165.4" cy="130.5" r=".38"/>
<circle cx="159.7" cy="128.6" r=".38"/>
<circle cx="154" cy="126.7" r=".38"/>
<circle cx="165.4" cy="111.5" r=".38"/>
<circle cx="159.7" cy="111.5" r=".38"/>
<circle cx="154" cy="111.5" r=".38"/>
<circle cx="74" cy="134.3" r=".38"/>
<circle cx="186.4" cy="126.7" r=".38"/>
<circle cx="192.1" cy="128.6" r=".38"/>
<circle cx="197.8" cy="130.5" r=".38"/>
<circle cx="121.6" cy="134.3" r=".38"/>
</g>
<g font-size="5.4" fill="#800000">
<text x="222.5" y="119.1">SCREW</text>
<text x="222.5" y="124.8">SCREW</text>
<text x="222.5" y="130.5">SCREW</text>
<text x="222.5" y="136.2">SCREW</text>
</g>
<g font-size="3.5">
<text x="4.2" y="210.7">3/14/2019</text>
<text x="20.9" y="210.7">10:47 AM f=0.75 C:\git\EasyController2\board\main.sch (Sheet: 1/1)</text>
</g>
<g font-size="2.7" fill="#800000">
<text x="24.5" y="65.8">Teensy 3.2</text>
<text x="87.3" y="65.8">Gate Drivers</text>
<text x="138.7" y="65.8">Power Stage</text>
<text x="138.7" y="107.7">Hall Input</text>
<text x="211.1" y="107.7">Mounting</text>
<text x="24.5" y="126.7">Voltage Regulators</text>
<text x="87.3" y="126.7">Throttle</text>
</g>
<text font-size="2.7" fill="#505050" x="24.5" y="134.3">V_RAW</text>
<g font-size="1.9" fill="#505050">
<text x="87.3" y="71.5">CTRL_AL</text>
<text x="94.9" y="67.5">VDD</text>
<text x="173" y="71.5">V_RAW</text>
<text x="87.3" y="73.4">CTRL_AH</text>
<text x="117.8" y="75.3">COM_A</text>
<text x="117.8" y="73.4">DRV_AH</text>
<text x="117.8" y="77.2">DRV_AL</text>
<text x="174.9" y="77.2">DRV_AH</text>
<text x="199.7" y="75.3">Q1</text>
<text x="199.7" y="77.2">DRV_BH</text>
<text x="224.4" y="75.3">Q3</text>
<text x="224.4" y="77.2">DRV_CH</text>
<text x="249.2" y="75.3">Q5</text>
<text x="66.4" y="82.9">5V</text>
<text x="94.8" y="82.5">GND</text>
<text x="94.9" y="86.5">VDD</text>
<text x="192.1" y="84.8">COM_A</text>
<text x="199.7" y="88.6">Q2</text>
<text x="216.8" y="84.8">COM_B</text>
<text x="224.4" y="88.6">Q4</text>
<text x="241.6" y="84.8">COM_C</text>
<text x="249.2" y="88.6">Q6</text>
<text x="66.4" y="92.4">CTRL_AH</text>
<text x="66.4" y="94.3">CTRL_BH</text>
<text x="71.7" y="90.7" transform="rotate(-90 71.7 90.7)">GND</text>
<text x="87.3" y="92.4">CTRL_BH</text>
<text x="87.3" y="90.5">CTRL_BL</text>
<text x="117.8" y="94.3">COM_B</text>
<text x="117.8" y="92.4">DRV_BH</text>
<text x="174.9" y="90.5">DRV_AL</text>
<text x="199.7" y="90.5">DRV_BL</text>
<text x="224.4" y="90.5">DRV_CL</text>
<text x="28.3" y="102">CTRL_BL</text>
<text x="28.3" y="96.2">HALL_A</text>
<text x="28.3" y="98.2">HALL_B</text>
<text x="28.3" y="100.1">HALL_C</text>
<text x="66.4" y="96.2">CTRL_CH</text>
<text x="66.4" y="98.2">CTRL_AL</text>
<text x="94.8" y="101.6">GND</text>
<text x="117.8" y="96.2">DRV_BL</text>
<text x="171" y="101.6">GND</text>
<text x="28.3" y="103.9">CTRL_CL</text>
<text x="66.4" y="107.7">THROTTLE</text>
<text x="94.9" y="105.6">VDD</text>
<text x="87.3" y="111.5">CTRL_CH</text>
<text x="87.3" y="109.6">CTRL_CL</text>
<text x="117.8" y="113.4">COM_C</text>
<text x="117.8" y="111.5">DRV_CH</text>
<text x="167.3" y="111.5">5V</text>
<text x="117.8" y="115.3">DRV_CL</text>
<text x="94.8" y="120.6">GND</text>
<text x="49.2" y="130.3">VDD</text>
<text x="194" y="126.7">HALL_A</text>
<text x="194" y="128.6">HALL_B</text>
<text x="194" y="130.5">HALL_C</text>
<text x="72.1" y="134.3">5V</text>
<text x="110.2" y="132.4">5V</text>
<text x="121.6" y="134.3">THROTTLE</text>
<text x="39.7" y="140">IC1</text>
<text x="66.4" y="140">IC5</text>
<text x="35.7" y="145.4">GND</text>
<text x="106.2" y="147.3">GND</text>
<text x="148.1" y="145.4">GND</text>
</g>
<g font-size="1.9" fill="#800000">
<text x="45.4" y="132.4">12V</text>
<text x="70.2" y="132.4">5V</text>
</g>
<g font-size="1.6" fill="#505050">
<text x="99.9" y="71.2">1</text>
<text x="115.7" y="71.2">8</text>
<text x="146.2" y="71.2">PAD</text>
<text x="148.3" y="71.2">1A*2</text>
<text x="160" y="71.2">2A*2</text>
<text x="99.9" y="73.1">2</text>
<text x="99.9" y="75">3</text>
<text x="99.9" y="76.9">4</text>
<text x="104.3" y="72.1">LINVBOOT</text>
<text x="104.3" y="74">HIN</text>
<text x="104.3" y="75.9">VCC OUT</text>
<text x="104.3" y="77.8">GND</text>
<text x="108.7" y="74">HVG</text>
<text x="109.1" y="77.8">LVG</text>
<text x="115.7" y="76.9">5</text>
<text x="115.7" y="75">6</text>
<text x="115.7" y="73.1">7</text>
<text x="139.5" y="72.1">PAD</text>
<text x="153.8" y="72.1">1</text>
<text x="157.1" y="72.1">2</text>
<text x="45.3" y="79.7">RESET</text>
<text x="45.3" y="81.6">PGM</text>
<text x="52.9" y="79.7">VBAT</text>
<text x="54.3" y="83.5">VIN</text>
<text x="45.3" y="89.2">2</text>
<text x="45.3" y="87.3">1</text>
<text x="45.3" y="85.4">0</text>
<text x="52.3" y="89.2">AGND</text>
<text x="53.4" y="87.3">GND</text>
<text x="53.7" y="85.4">3.3V</text>
<text x="183.3" y="85.4">PAD</text>
<text x="190" y="84.6">PAD</text>
<text x="208.1" y="85.4">PAD</text>
<text x="214.8" y="84.6">PAD</text>
<text x="232.8" y="85.4">PAD</text>
<text x="239.5" y="84.6">PAD</text>
<text x="45.3" y="94.9">5</text>
<text x="45.3" y="93">4</text>
<text x="45.3" y="91.1">3</text>
<text x="52.8" y="93">23/A9</text>
<text x="52.8" y="94.9">22/A8</text>
<text x="99.9" y="90.3">1</text>
<text x="99.9" y="92.2">2</text>
<text x="99.9" y="94.1">3</text>
<text x="99.9" y="96">4</text>
<text x="104.3" y="91.1">LINVBOOT</text>
<text x="104.3" y="93">HIN</text>
<text x="104.3" y="94.9">VCC OUT</text>
<text x="108.7" y="93">HVG</text>
<text x="115.7" y="96">5</text>
<text x="115.7" y="94.1">6</text>
<text x="115.7" y="92.2">7</text>
<text x="115.7" y="90.3">8</text>
<text x="146.2" y="96">PAD</text>
<text x="45.3" y="100.6">8</text>
<text x="45.3" y="98.7">7</text>
<text x="45.3" y="96.8">6</text>
<text x="52.8" y="96.8">21/A7</text>
<text x="52.8" y="98.7">20/A6</text>
<text x="52.8" y="100.6">19/A5</text>
<text x="104.3" y="96.8">GND</text>
<text x="109.1" y="96.8">LVG</text>
<text x="139.5" y="96.8">PAD</text>
<text x="45.3" y="106.3">11</text>
<text x="45.3" y="104.4">10</text>
<text x="45.3" y="102.5">9</text>
<text x="52.8" y="102.5">18/A4</text>
<text x="52.8" y="104.4">17/A3</text>
<text x="52.8" y="106.3">16/A2</text>
<text x="45.3" y="108.2">12</text>
<text x="45.3" y="110.1">13</text>
<text x="52.8" y="108.2">15/A1</text>
<text x="52.8" y="110.1">14/A0</text>
<text x="99.9" y="109.3">1</text>
<text x="99.9" y="111.2">2</text>
<text x="99.9" y="113.1">3</text>
<text x="104.3" y="110.1">LINVBOOT</text>
<text x="104.3" y="112.1">HIN</text>
<text x="104.3" y="114">VCC OUT</text>
<text x="108.7" y="112.1">HVG</text>
<text x="115.7" y="113.1">6</text>
<text x="115.7" y="111.2">7</text>
<text x="115.7" y="109.3">8</text>
<text x="99.9" y="115">4</text>
<text x="104.3" y="115.9">GND</text>
<text x="109.1" y="115.9">LVG</text>
<text x="115.7" y="115">5</text>
<text x="141.8" y="125.4">6</text>
<text x="146.2" y="124.5">6</text>
<text x="99.9" y="131.1">1</text>
<text x="104.3" y="130.3">1</text>
<text x="141.8" y="131.1">3</text>
<text x="141.8" y="129.2">4</text>
<text x="141.8" y="127.3">5</text>
<text x="146.2" y="130.3">3</text>
<text x="146.2" y="128.4">4</text>
<text x="146.2" y="126.4">5</text>
<text x="34.5" y="134.8">IN</text>
<text x="36.3" y="137.6">GND</text>
<text x="38.3" y="134.8">OUT</text>
<text x="61.1" y="134.8">IN</text>
<text x="62.9" y="137.6">GND</text>
<text x="64.9" y="134.8">OUT</text>
<text x="99.9" y="133">2</text>
<text x="99.9" y="134.9">3</text>
<text x="99.9" y="136.8">4</text>
<text x="104.3" y="132.2">2</text>
<text x="104.3" y="134.1">3</text>
<text x="104.3" y="136">4</text>
<text x="141.8" y="134.9">1</text>
<text x="141.8" y="133">2</text>
<text x="146.2" y="134.1">1</text>
<text x="146.2" y="132.2">2</text>
</g>
<g font-size="1.3" fill="#505050">
<text x="102.6" y="69.6">IC4</text>
<text x="102.6" y="88.6">I</text>
<text x="102.9" y="88.6">C3</text>
<text x="102.6" y="107.7">IC2</text>
<text x="96.8" y="128">J1</text>
</g>
</svg>
